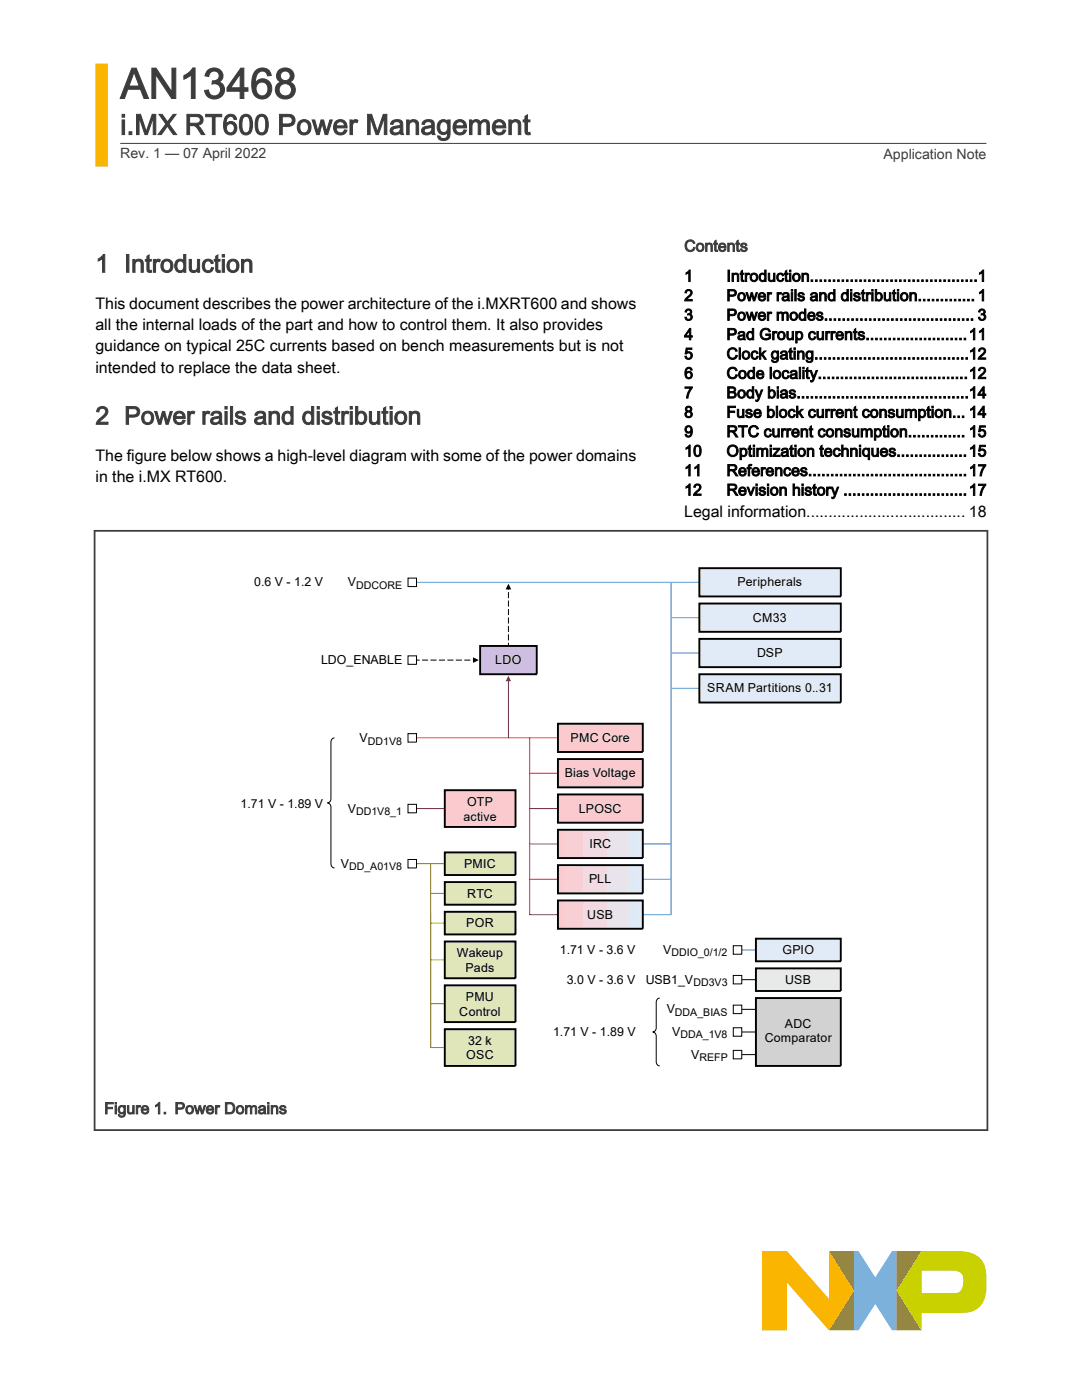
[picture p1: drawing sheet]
<svg xmlns="http://www.w3.org/2000/svg" width="216mm" height="279mm" viewBox="0 0 216 279" stroke-linecap="round" stroke-linejoin="round" font-family="sans-serif">
<path d="M66.7 147.3a.79 .79 0 0 0-.7 .8v11.3a.79 .79 0 0 1-.7 .8 .79 .79 0 0 1 .7 .9v11.3a.78 .78 0 0 0 .7 .8M131.6 199.2a.79 .79 0 0 0-.7 .8v5.1a.78 .78 0 0 1-.7 .9 .78 .78 0 0 1 .7 .8v5.1a.79 .79 0 0 0 .7 .8" fill="none" stroke="#000" stroke-width=".2"/>
<path d="M101.5 134.8l.5 1.2h-1.1z" fill="#e31449"/>
<path d="M101.5 135.4v11.9M105.7 147.3v35.2h5.6M105.7 175.5h5.6" fill="none" stroke="#e31449" stroke-width=".2"/>
<path d="M101.5 116.5l.5 1.1h-1.1zM94.4 131.2l1.1 .5-1.1 .6z" fill="#000"/>
<g fill="none" stroke="#000" stroke-width=".2">
<path d="M101.5 117.1v.5M101.5 118.3v1M101.5 120v1M83.1 131.7h.5M84.3 131.7h1M86 131.7h1M87.7 131.7h1M89.4 131.7h1M91.1 131.7h1M92.7 131.7h1.1M94.4 131.7h.6M101.5 128.4v.5"/>
<path d="M101.5 121.6v1.1M101.5 123.3v1M101.5 125v1M101.5 126.7v1"/>
</g>
<path d="M133.9 137.4h5.6M133.9 130.3h5.6M148 189.6h2.8" fill="none" stroke="#3980c9" stroke-width=".2"/>
<path d="M83.1 172.4h5.7M85.9 178.3h2.9M85.9 172.4v36.7h2.9M85.9 184.2h2.9M85.9 191.6h2.9M85.9 200.3h2.9" fill="none" stroke="#8a9124" stroke-width=".2"/>
<path d="M95.8 128.9h11.3v5.7h-11.3z" fill="#cebee1"/>
<path d="M95.8 128.9h11.3v5.7h-11.3z" fill="none" stroke="#000" stroke-width=".38"/>
<path d="M83.1 147.3h28.2M105.7 154.3h5.6M83.1 161.4h5.7M105.7 168.4h5.6M105.7 161.4h5.6" fill="none" stroke="#e31449" stroke-width=".2"/>
<path d="M83.1 116.2h56.4M133.9 116.2v66.3h-5.6M133.9 123.3h5.6M128.3 175.5h5.6M128.3 168.4h5.6" fill="none" stroke="#3980c9" stroke-width=".2"/>
<path d="M81.4 115.4h1.7v1.7h-1.7zM81.4 130.9h1.7v1.7h-1.7zM81.4 146.4h1.7v1.7h-1.7z" fill="none" stroke="#000" stroke-width=".2"/>
<path d="M85.9 182.3v26.8" fill="none" stroke="#8a9124" stroke-width=".2"/>
<path d="M150.8 193.3h17v4.5h-17z" fill="#e8e9e9"/>
<path d="M150.8 193.3h17v4.5h-17z" fill="none" stroke="#000" stroke-width=".38"/>
<path d="M146.3 194.7h1.7v1.7h-1.7zM148 195.5h2.8" fill="none" stroke="#000" stroke-width=".2"/>
<path d="M150.8 199.2h17v13.5h-17z" fill="#d2d2d3"/>
<path d="M150.8 199.2h17v13.5h-17z" fill="none" stroke="#000" stroke-width=".38"/>
<path d="M146.3 200.6h1.7v1.7h-1.7zM146.3 205.1h1.7v1.7h-1.7zM146.3 209.6h1.7v1.7h-1.7zM148 201.4h2.8M148 206h2.8M148 210.5h2.8" fill="none" stroke="#000" stroke-width=".2"/>
<path d="M139.6 134.6h28.2v5.6h-28.2z" fill="#e1ebf8"/>
<path d="M139.6 134.6h28.2v5.6h-28.2z" fill="none" stroke="#000" stroke-width=".38"/>
<path d="M139.6 127.5h28.2v5.6h-28.2z" fill="#e1ebf8"/>
<path d="M139.6 127.5h28.2v5.6h-28.2zM111.3 179.7h17v5.7h-17zM111.3 172.7h17v5.6h-17zM111.3 165.6h17v5.6h-17z" fill="none" stroke="#000" stroke-width=".38"/>
<path d="M111.3 165.6v5.6M111.3 172.6v5.7M111.3 179.7v5.6" fill="none" stroke="#facbcf" stroke-width=".2"/>
<path d="M111.5 165.6v5.6M111.5 172.6v5.7M111.5 179.7v5.6M111.7 165.6v5.6M111.7 172.6v5.7M111.7 179.7v5.6" fill="none" stroke="#facbcf" stroke-width=".27"/>
<path d="M112 165.6v5.6M112 172.6v5.7M112 179.7v5.6" fill="none" stroke="#faccd1" stroke-width=".27"/>
<path d="M112.3 165.6v5.6M112.3 172.6v5.7M112.3 179.7v5.6" fill="none" stroke="#f9cbd1" stroke-width=".27"/>
<path d="M112.5 165.6v5.6M112.5 172.6v5.7M112.5 179.7v5.6" fill="none" stroke="#f9ccd1" stroke-width=".27"/>
<path d="M112.8 165.6v5.6M112.8 172.6v5.7M112.8 179.7v5.6" fill="none" stroke="#f9cdd2" stroke-width=".27"/>
<path d="M113.1 165.6v5.6M113.1 172.6v5.7M113.1 179.7v5.6" fill="none" stroke="#f9ced4" stroke-width=".27"/>
<path d="M113.3 165.6v5.6M113.3 172.6v5.7M113.3 179.7v5.6" fill="none" stroke="#f8ced4" stroke-width=".27"/>
<path d="M113.6 165.6v5.6M113.6 172.6v5.7M113.6 179.7v5.6M113.9 165.6v5.6M113.9 172.6v5.7M113.9 179.7v5.6" fill="none" stroke="#f8cfd5" stroke-width=".27"/>
<path d="M114.2 165.6v5.6M114.2 172.6v5.7M114.2 179.7v5.6" fill="none" stroke="#f7d0d5" stroke-width=".27"/>
<path d="M114.4 165.6v5.6M114.4 172.6v5.7M114.4 179.7v5.6" fill="none" stroke="#f7d0d6" stroke-width=".27"/>
<path d="M114.7 165.6v5.6M114.7 172.6v5.7M114.7 179.7v5.6" fill="none" stroke="#f7d1d6" stroke-width=".27"/>
<path d="M115 165.6v5.6M115 172.6v5.7M115 179.7v5.6" fill="none" stroke="#f6d2d8" stroke-width=".27"/>
<path d="M115.2 165.6v5.6M115.2 172.6v5.7M115.2 179.7v5.6" fill="none" stroke="#f6d2d9" stroke-width=".27"/>
<path d="M115.5 165.6v5.6M115.5 172.6v5.7M115.5 179.7v5.6" fill="none" stroke="#f6d3d9" stroke-width=".27"/>
<path d="M115.8 165.6v5.6M115.8 172.6v5.7M115.8 179.7v5.6" fill="none" stroke="#f6d3da" stroke-width=".27"/>
<path d="M116 165.6v5.6M116 172.6v5.7M116 179.7v5.6" fill="none" stroke="#f5d3da" stroke-width=".27"/>
<path d="M116.3 165.6v5.6M116.3 172.6v5.7M116.3 179.7v5.6" fill="none" stroke="#f5d3db" stroke-width=".27"/>
<path d="M116.6 165.6v5.6M116.6 172.6v5.7M116.6 179.7v5.6" fill="none" stroke="#f4d4dc" stroke-width=".27"/>
<path d="M116.8 165.6v5.6M116.8 172.6v5.7M116.8 179.7v5.6" fill="none" stroke="#f3d5dd" stroke-width=".27"/>
<path d="M117.1 165.6v5.6M117.1 172.6v5.7M117.1 179.7v5.6" fill="none" stroke="#f4d6dd" stroke-width=".27"/>
<path d="M117.4 165.6v5.6M117.4 172.6v5.7M117.4 179.7v5.6M117.6 165.6v5.6M117.6 172.6v5.7M117.6 179.7v5.6" fill="none" stroke="#f3d7df" stroke-width=".27"/>
<path d="M117.9 165.6v5.6M117.9 172.6v5.7M117.9 179.7v5.6" fill="none" stroke="#f2d7e0" stroke-width=".27"/>
<path d="M118.2 165.6v5.6M118.2 172.6v5.7M118.2 179.7v5.6" fill="none" stroke="#f2d8e1" stroke-width=".27"/>
<path d="M118.5 165.6v5.6M118.5 172.6v5.7M118.5 179.7v5.6" fill="none" stroke="#f2d9e2" stroke-width=".27"/>
<path d="M118.7 165.6v5.6M118.7 172.6v5.7M118.7 179.7v5.6" fill="none" stroke="#f1d9e2" stroke-width=".27"/>
<path d="M119 165.6v5.6M119 172.6v5.7M119 179.7v5.6" fill="none" stroke="#f1dae3" stroke-width=".27"/>
<path d="M119.3 165.6v5.6M119.3 172.6v5.7M119.3 179.7v5.6M119.5 165.6v5.6M119.5 172.6v5.7M119.5 179.7v5.6" fill="none" stroke="#f0dbe4" stroke-width=".27"/>
<path d="M119.8 165.6v5.6M119.8 172.6v5.7M119.8 179.7v5.6M120.1 165.6v5.6M120.1 172.6v5.7M120.1 179.7v5.6" fill="none" stroke="#efdbe5" stroke-width=".27"/>
<path d="M120.3 165.6v5.6M120.3 172.6v5.7M120.3 179.7v5.6" fill="none" stroke="#eedce7" stroke-width=".27"/>
<path d="M120.6 165.6v5.6M120.6 172.6v5.7M120.6 179.7v5.6" fill="none" stroke="#eedde7" stroke-width=".27"/>
<path d="M120.9 165.6v5.6M120.9 172.6v5.7M120.9 179.7v5.6" fill="none" stroke="#eddde7" stroke-width=".27"/>
<path d="M121.1 165.6v5.6M121.1 172.6v5.7M121.1 179.7v5.6" fill="none" stroke="#eddee8" stroke-width=".27"/>
<path d="M121.4 165.6v5.6M121.4 172.6v5.7M121.4 179.7v5.6" fill="none" stroke="#ecdee8" stroke-width=".27"/>
<path d="M121.7 165.6v5.6M121.7 172.6v5.7M121.7 179.7v5.6" fill="none" stroke="#eddfea" stroke-width=".27"/>
<path d="M121.9 165.6v5.6M121.9 172.6v5.7M121.9 179.7v5.6" fill="none" stroke="#ecdfea" stroke-width=".27"/>
<path d="M122.2 165.6v5.6M122.2 172.6v5.7M122.2 179.7v5.6" fill="none" stroke="#ebdfeb" stroke-width=".27"/>
<path d="M122.5 165.6v5.6M122.5 172.6v5.7M122.5 179.7v5.6" fill="none" stroke="#ebe0eb" stroke-width=".27"/>
<path d="M122.8 165.6v5.6M122.8 172.6v5.7M122.8 179.7v5.6" fill="none" stroke="#ebe1ed" stroke-width=".27"/>
<path d="M123 165.6v5.6M123 172.6v5.7M123 179.7v5.6" fill="none" stroke="#eae1ed" stroke-width=".27"/>
<path d="M123.3 165.6v5.6M123.3 172.6v5.7M123.3 179.7v5.6" fill="none" stroke="#eae2ed" stroke-width=".27"/>
<path d="M123.6 165.6v5.6M123.6 172.6v5.7M123.6 179.7v5.6" fill="none" stroke="#e9e2ee" stroke-width=".27"/>
<path d="M123.8 165.6v5.6M123.8 172.6v5.7M123.8 179.7v5.6" fill="none" stroke="#e9e3ef" stroke-width=".27"/>
<path d="M124.1 165.6v5.6M124.1 172.6v5.7M124.1 179.7v5.6" fill="none" stroke="#e8e3ef" stroke-width=".27"/>
<path d="M124.4 165.6v5.6M124.4 172.6v5.7M124.4 179.7v5.6" fill="none" stroke="#e7e4f0" stroke-width=".27"/>
<path d="M124.6 165.6v5.6M124.6 172.6v5.7M124.6 179.7v5.6" fill="none" stroke="#e7e5f1" stroke-width=".27"/>
<path d="M124.9 165.6v5.6M124.9 172.6v5.7M124.9 179.7v5.6" fill="none" stroke="#e6e5f1" stroke-width=".27"/>
<path d="M125.2 165.6v5.6M125.2 172.6v5.7M125.2 179.7v5.6M125.4 165.6v5.6M125.4 172.6v5.7M125.4 179.7v5.6" fill="none" stroke="#e6e6f2" stroke-width=".27"/>
<path d="M125.7 165.6v5.6M125.7 172.6v5.7M125.7 179.7v5.6" fill="none" stroke="#e5e6f2" stroke-width=".27"/>
<path d="M126 165.6v5.6M126 172.6v5.7M126 179.7v5.6M126.2 165.6v5.6M126.2 172.6v5.7M126.2 179.7v5.6" fill="none" stroke="#e4e7f4" stroke-width=".27"/>
<path d="M126.5 165.6v5.6M126.5 172.6v5.7M126.5 179.7v5.6" fill="none" stroke="#e3e8f4" stroke-width=".27"/>
<path d="M126.8 165.6v5.6M126.8 172.6v5.7M126.8 179.7v5.6" fill="none" stroke="#e3e9f5" stroke-width=".27"/>
<path d="M127.1 165.6v5.6M127.1 172.6v5.7M127.1 179.7v5.6" fill="none" stroke="#e2e8f5" stroke-width=".27"/>
<path d="M127.3 165.6v5.6M127.3 172.6v5.7M127.3 179.7v5.6" fill="none" stroke="#e2e9f6" stroke-width=".27"/>
<path d="M127.6 165.6v5.6M127.6 172.6v5.7M127.6 179.7v5.6M127.9 165.6v5.6M127.9 172.6v5.7M127.9 179.7v5.6" fill="none" stroke="#e3eaf7" stroke-width=".27"/>
<path d="M128.1 165.6v5.6M128.1 172.6v5.7M128.1 179.7v5.6" fill="none" stroke="#e2ebf7" stroke-width=".22"/>
<path d="M111.3 158.5h17v5.7h-17z" fill="#facacf"/>
<path d="M111.3 158.5h17v5.7h-17z" fill="none" stroke="#000" stroke-width=".38"/>
<path d="M111.3 151.5h17v5.6h-17z" fill="#facacf"/>
<path d="M111.3 151.5h17v5.6h-17z" fill="none" stroke="#000" stroke-width=".38"/>
<path d="M111.3 144.4h17v5.7h-17z" fill="#facacf"/>
<path d="M111.3 144.4h17v5.7h-17z" fill="none" stroke="#000" stroke-width=".38"/>
<path d="M139.6 120.4h28.2v5.7h-28.2z" fill="#e1ebf8"/>
<path d="M139.6 120.4h28.2v5.7h-28.2z" fill="none" stroke="#000" stroke-width=".38"/>
<path d="M139.6 113.4h28.2v5.6h-28.2z" fill="#e1ebf8"/>
<path d="M139.6 113.4h28.2v5.6h-28.2z" fill="none" stroke="#000" stroke-width=".38"/>
<path d="M150.8 187.3h17v4.5h-17z" fill="#e1ebf8"/>
<path d="M150.8 187.3h17v4.5h-17z" fill="none" stroke="#000" stroke-width=".38"/>
<path d="M146.3 188.7h1.7v1.7h-1.7z" fill="none" stroke="#000" stroke-width=".2"/>
<path d="M88.8 170.1h14.1v4.5h-14.1z" fill="#e0e5ba"/>
<path d="M88.8 170.1h14.1v4.5h-14.1z" fill="none" stroke="#000" stroke-width=".38"/>
<path d="M88.8 176h14.1v4.6h-14.1z" fill="#e0e5ba"/>
<path d="M88.8 176h14.1v4.6h-14.1z" fill="none" stroke="#000" stroke-width=".38"/>
<path d="M88.8 182h14.1v4.5h-14.1z" fill="#e0e5ba"/>
<path d="M88.8 182h14.1v4.5h-14.1z" fill="none" stroke="#000" stroke-width=".38"/>
<path d="M88.8 187.9h14.1v7.3h-14.1z" fill="#e0e5ba"/>
<path d="M88.8 187.9h14.1v7.3h-14.1z" fill="none" stroke="#000" stroke-width=".38"/>
<path d="M88.8 196.6h14.1v7.4h-14.1z" fill="#e0e5ba"/>
<path d="M88.8 196.6h14.1v7.4h-14.1z" fill="none" stroke="#000" stroke-width=".38"/>
<path d="M88.8 205.4h14.1v7.3h-14.1z" fill="#e0e5ba"/>
<path d="M88.8 205.4h14.1v7.3h-14.1z" fill="none" stroke="#000" stroke-width=".38"/>
<path d="M88.8 157.7h14.1v7.3h-14.1z" fill="#facacf"/>
<path d="M88.8 157.7h14.1v7.3h-14.1z" fill="none" stroke="#000" stroke-width=".38"/>
<path d="M81.4 160.5h1.7v1.7h-1.7zM81.4 171.5h1.7v1.7h-1.7z" fill="none" stroke="#000" stroke-width=".2"/>
<path d="M18.7 105.9h178.5M18.9 105.8v119.9M197 105.8v119.9M18.7 225.5h178.5" fill="none" stroke="#3c3c3c" stroke-width=".35"/>
<path d="M24 28.6h172.8" fill="none" stroke="#3c3c3c" stroke-width=".2"/>
<path d="M20.3 12.7v20.5" fill="none" stroke="#f9b500" stroke-width="2.5"/>
<path d="M170.4 249.7h.9l3.3 5.2 3.4-5.2h.9v15.8h-.9l-3.4-5.3-3.3 5.3h-.9z" fill="#7bb1db"/>
<path d="M165.4 249.7h5v15.8h-5l5-7.9z" fill="#958437"/>
<path d="M178.9 249.7h5l-5 7.9 5 7.9h-5z" fill="#739833"/>
<path d="M183.9 253.6h6.3a1.63 1.63 0 0 1 2 1.7v.8a1.77 1.77 0 0 1-1.6 2h-6.7zM183.9 249.7l-5 7.9 5 7.9v-3.5h8.4a4.3 4.3 0 0 0 4.5-4.3v-.8a9.8 9.8 0 0 0-.7-5.1 4.5 4.5 0 0 0-3.8-2.1z" fill="#c9d200"/>
<path d="M152 249.7h5l8.4 9.5v-9.5l5 7.9-5 7.9-8.4-9.6v9.6h-5z" fill="#f9b500"/>
<text font-size="8.5" fill="#3c3c3c" x="24" y="19.7">AN13468</text>
<text font-size="5.6" fill="#3c3c3c" x="24" y="26.9">i.MX RT600 Power Management</text>
<g font-size="4.9" fill="#3c3c3c">
<text x="19" y="54.3">1 Introduction</text>
<text x="19" y="84.7">2 Power rails and distribution</text>
</g>
<g font-size="3.2" fill="#3c3c3c">
<text x="136.5" y="50.2">Contents</text>
<text x="20.8" y="222.3">Figure 1. Power Domains</text>
</g>
<g font-size="3.2">
<text x="136.5" y="56.2">1</text>
<text x="145" y="56.2">Introduction......................................1</text>
<text x="19" y="65.9">all the internal loads of the part and how to control them. It also provides</text>
<text x="19" y="61.6">This document describes the power architecture of the i.MXRT600 and shows</text>
<text x="136.5" y="60.1">2</text>
<text x="136.5" y="63.9">3</text>
<text x="145" y="60.1">Power rails and distribution.............1</text>
<text x="145" y="63.9">Power modes.................................. 3</text>
<text x="19" y="70.1">guidance on typical 25C currents based on bench measurements but is not</text>
<text x="136.5" y="71.7">5</text>
<text x="136.5" y="67.8">4</text>
<text x="145" y="71.7">Clock gating...................................12</text>
<text x="145" y="67.8">Pad Group currents.......................11</text>
<text x="19" y="74.3">intended to replace the data sheet.</text>
<text x="136.5" y="75.6">6</text>
<text x="145" y="75.6">Code locality..................................12</text>
<text x="136.5" y="79.5">7</text>
<text x="136.5" y="83.3">8</text>
<text x="145" y="79.5">Body bias.......................................14</text>
<text x="145" y="83.3">Fuse block current consumption... 14</text>
<text x="136.5" y="87.2">9</text>
<text x="145" y="87.2">RTC current consumption............. 15</text>
<text x="19" y="92">The figure below shows a high-level diagram with some of the power domains</text>
<text x="136.5" y="91.1">10</text>
<text x="136.5" y="95">11</text>
<text x="145" y="91.1">Optimization techniques................15</text>
<text x="145" y="95">References....................................17</text>
<text x="19" y="96.2">in the i.MX RT600.</text>
<text x="136.5" y="98.9">12</text>
<text x="145" y="98.9">Revision history ............................17</text>
<text x="136.5" y="103.1">Legal information.................................... 18</text>
</g>
<g font-size="2.8" fill="#3c3c3c">
<text x="24" y="31.5">Rev. 1 — 07 April 2022</text>
<text x="176.3" y="31.7">Application Note</text>
</g>
<g font-size="2.5">
<text x="50.7" y="117">0.6 V - 1.2 V</text>
<text x="69.4" y="117">V</text>
<text x="147.2" y="117">Peripherals</text>
<text x="150.2" y="124.1">CM33</text>
<text x="151.1" y="131.1">DSP</text>
<text x="64.1" y="132.6">LDO_ENABLE</text>
<text x="98.8" y="132.6">LDO</text>
<text x="141.1" y="138.2">SRAM Partitions 0..31</text>
<text x="71.8" y="148.1">V</text>
<text x="113.9" y="148.1">PMC Core</text>
<text x="112.7" y="155.1">Bias Voltage</text>
<text x="48" y="161.3">1.71 V - 1.89 V</text>
<text x="93.2" y="160.8">OTP</text>
<text x="69.4" y="162.2">V</text>
<text x="92.5" y="163.8">active</text>
<text x="115.5" y="162.2">LPOSC</text>
<text x="68" y="173.2">V</text>
<text x="92.6" y="173.2">PMIC</text>
<text x="117.6" y="169.2">IRC</text>
<text x="93.2" y="179.1">RTC</text>
<text x="117.5" y="176.3">PLL</text>
<text x="93" y="185">POR</text>
<text x="117.2" y="183.4">USB</text>
<text x="91.2" y="191">Wakeup</text>
<text x="111.7" y="190.4">1.71 V - 3.6 V</text>
<text x="132.3" y="190.4">V</text>
<text x="156.1" y="190.4">GPIO</text>
<text x="92.9" y="193.9">Pads</text>
<text x="113.1" y="196.3">3.0 V - 3.6 V</text>
<text x="128.8" y="196.3">USB1_V</text>
<text x="156.7" y="196.3">USB</text>
<text x="91.6" y="202.7">Control</text>
<text x="93" y="199.7">PMU</text>
<text x="133" y="202.2">V</text>
<text x="93.4" y="208.5">32 k</text>
<text x="110.4" y="206.7">1.71 V - 1.89 V</text>
<text x="134.1" y="206.7">V</text>
<text x="152.6" y="208">Comparator</text>
<text x="156.6" y="205.1">ADC</text>
<text x="93" y="211.4">OSC</text>
<text x="137.9" y="211.3">V</text>
</g>
<g font-size="2.1">
<text x="71.1" y="117.5">DDCORE</text>
<text x="73.4" y="148.6">DD1V8</text>
<text x="71.1" y="162.7">DD1V8_1</text>
<text x="69.7" y="173.7">DD_A01V8</text>
<text x="134" y="190.9">DDIO_0/1/2</text>
<text x="138.4" y="196.8">DD3V3</text>
<text x="134.7" y="202.7">DDA_BIAS</text>
<text x="135.8" y="207.3">DDA_1V8</text>
<text x="139.6" y="211.8">REFP</text>
</g>
</svg>
